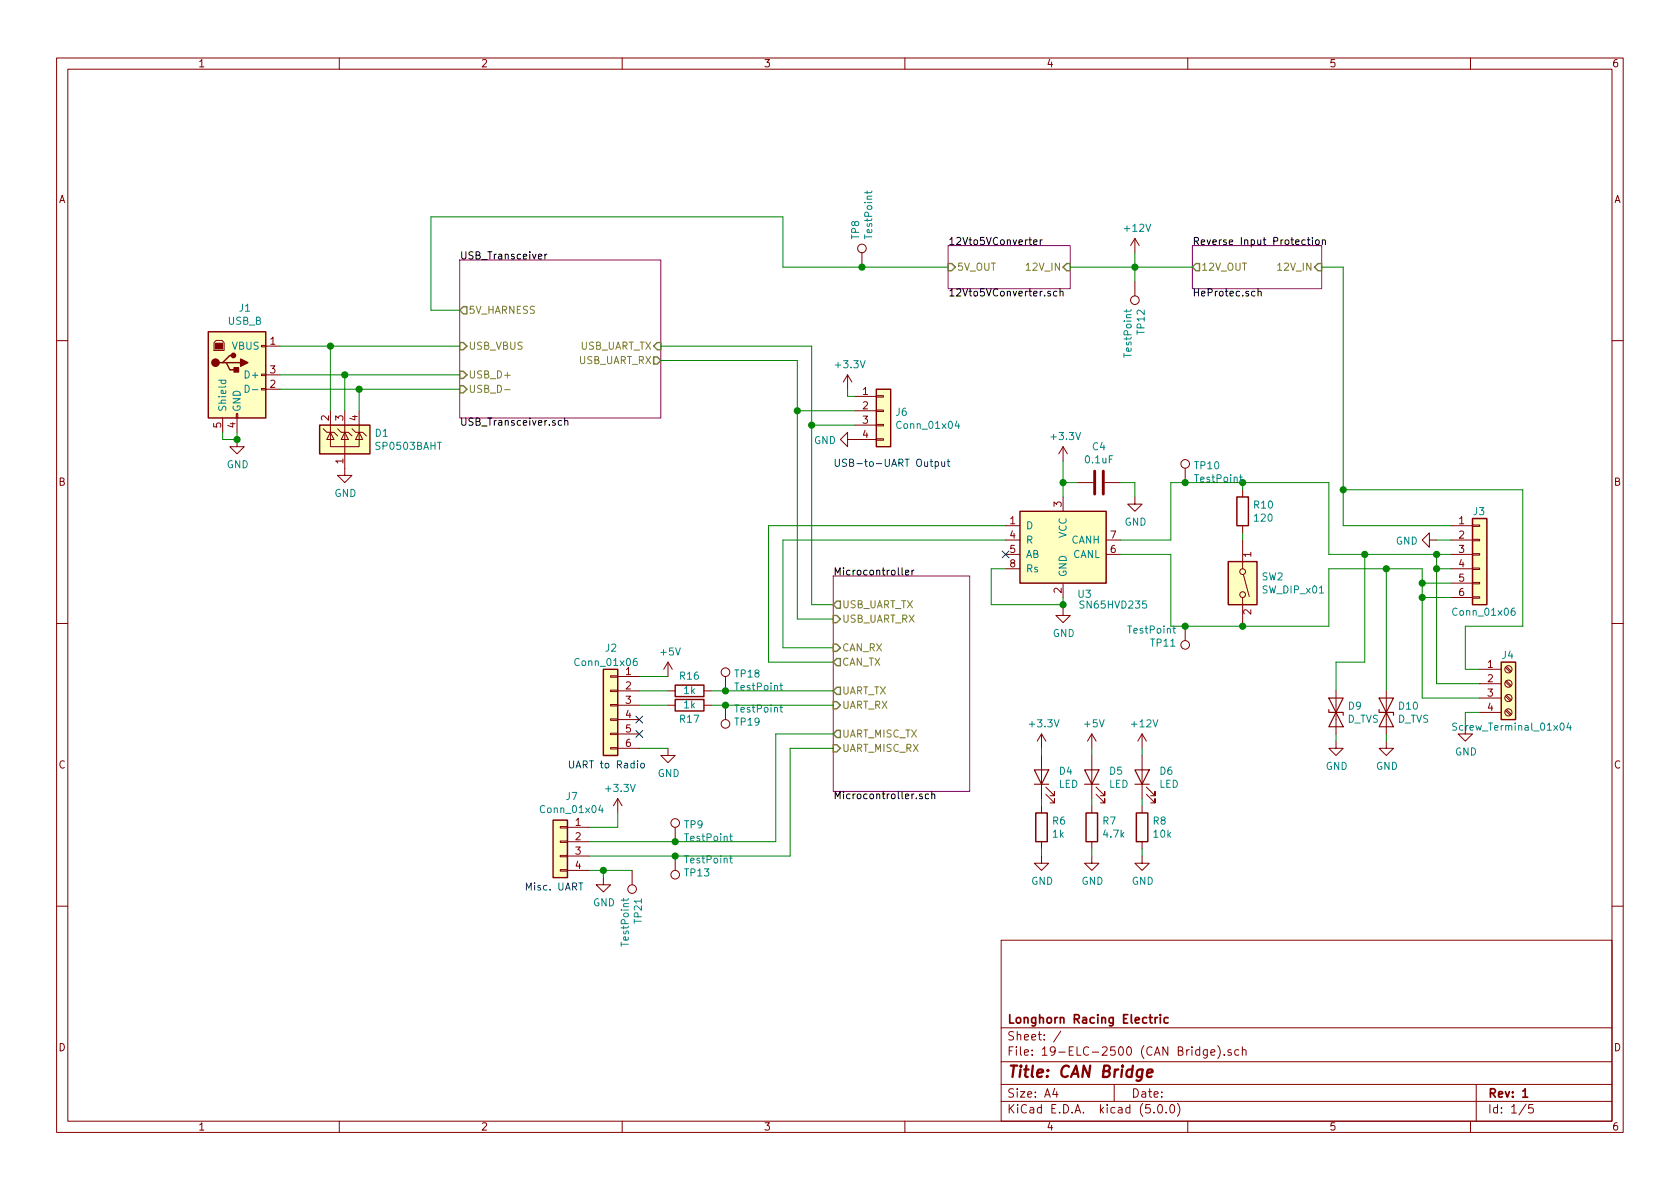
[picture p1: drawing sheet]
<svg xmlns="http://www.w3.org/2000/svg" width="297mm" height="210mm" viewBox="0 0 297 210" stroke-linecap="round" stroke-linejoin="round" font-family="sans-serif">
<g fill="none" stroke="#840000" stroke-width=".18">
<path d="M10 10.3h277v189.9h-277zM12 12.2h273v186.1h-273zM60 10.3v1.9M110 10.3v1.9M160 10.3v1.9M210 10.3v1.9M260 10.3v1.9M152.4 44.7v2.5M200.7 42.2v2.5M200.7 49.8v2.5M200.7 42.2l-.8 1.2M200.7 42.2l.7 1.2"/>
<path d="M10 60.2h2M38.2 60.2h1l.4 .4v1.4h-1.8v-1.4zM39.4 73.9v2.5M41.8 73.1h.2v.8h-.2zM41.9 77.7v1.3h1.3l-1.3 1.3-1.3-1.3h1.3M41.9 73.9v2.5M46.2 68.7h.8v.3h-.8zM46.2 66.2h.8v.2h-.8zM46.2 61.1h.8v.2h-.8zM47 61.2h2.5M47 68.8h2.5M47 66.3h2.5"/>
<path d="M57.1 75.8l.7 .6h1.3l.6 .7M58.4 76.4v2.6h5.1v-2.6M58.4 76.4l.7 1.3h-1.3zM58.4 72.6v3.8M59.7 75.8l.6 .6h1.3l.6 .7M61 76.4l.6 1.3h-1.3zM61 72.6v11.5h1.2l-1.2 1.2-1.3-1.2h1.3M62.2 75.8l.7 .6h1.2l.7 .7M63.5 76.4l.6 1.3h-1.2zM63.5 72.6v3.8M149.9 77.7v-1.3l-1.3 1.3 1.3 1.3v-1.3h5M149.9 66.3l-.8 1.3"/>
<path d="M149.9 66.3v2.5M149.9 66.3l.7 1.3M151.1 70.1h3.8M151.1 72.6h3.8M151.1 75.2h3.8M154.9 77.6h1.3v.2h-1.3zM154.9 75.1h1.3v.2h-1.3zM154.9 72.5h1.3v.3h-1.3zM154.9 70h1.3v.2h-1.3zM188 79v2.5M188 79l-.8 1.3M188 79l.7 1.3"/>
<path d="M285 60.2h2M177.8 93h2.5M177.8 95.5h2.5M177.8 98h2.5M188 87.9v2.5M190.5 85.3h2.8M195.3 85.3h2.8M195.6 95.5h2.5M195.6 98h2.5M200.7 87.9v1.2h1.2l-1.2 1.3-1.3-1.3h1.3M209.5 82.8v2.5M219.7 86.6v1.3"/>
<path d="M219.7 93v1.2M219.7 95.5v5.1M252.7 95.5v-1.3l-1.2 1.3 1.2 1.3v-1.3h1.3M256.5 93h3.8M256.5 95.5h3.8M256.5 98h3.8M260.3 97.9h1.3v.3h-1.3zM260.3 95.4h1.3v.2h-1.3zM260.3 92.8h1.3v.3h-1.3zM10 110.3h2M107.9 119.5h1.3v.3h-1.3zM109.2 119.6h3.8"/>
<path d="M118.1 117.1l-.8 1.3M118.1 117.1v2.5M118.1 117.1l.8 1.3M128.3 119.6v2.6M177.8 100.6h2.5M188 107.6v1.2h1.2l-1.2 1.3-1.3-1.3h1.3M188 103.1v2.6M209.5 110.7v2.6M219.7 105.7v5M219.8 101.6l1.1 3.9M256.5 100.6h3.8M256.5 103.1h3.8"/>
<path d="M256.5 105.7h3.8M260.3 105.5h1.3v.3h-1.3zM260.3 103h1.3v.2h-1.3zM260.3 100.5h1.3v.2h-1.3zM261.6 118.4h3.8M266.2 118l.8 .9M266.3 117.9l.9 .8M285 110.3h2M107.9 132.2h1.3v.3h-1.3zM107.9 129.7h1.3v.2h-1.3zM107.9 127.1h1.3v.3h-1.3zM107.9 124.6h1.3v.2h-1.3z"/>
<path d="M107.9 122h1.3v.3h-1.3zM109.2 122.2h3.8M109.2 124.7h3.8M109.2 127.2h3.8M109.2 129.8h3.8M109.2 132.3h3.8M118.1 132.3v1.3h1.3l-1.3 1.3-1.3-1.3h1.3M118.1 122.2h1.3M118.1 124.7h1.3M124.5 122.2h1.2M124.5 124.7h1.2M128.3 124.7v2.5"/>
<path d="M184.1 129.8l-.7 1.3M184.1 129.8v2.5M184.1 133.6v7.6M184.1 129.8l.8 1.3M184.9 139.2l1.5 1.5v-.8v.8h-.7M193 129.8l-.7 1.3M193 129.8v2.5M193 133.6v7.6M193 129.8l.8 1.3M193.8 139.2l1.5 1.5v-.8v.8h-.7M201.9 129.8l-.7 1.3M201.9 129.8v2.5"/>
<path d="M201.9 133.6v7.6M201.9 129.8l.8 1.3M202.7 139.2l1.5 1.5v-.8v.8h-.7M236.2 131.1v1.2h1.3l-1.3 1.3-1.3-1.3h1.3M236.2 122.2v7.6M245.1 131.1v1.2h1.3l-1.3 1.3-1.3-1.3h1.3M245.1 122.2v7.6M259.1 128.5v1.3h1.2l-1.2 1.3-1.3-1.3h1.3M261.6 120.9h3.8M261.6 123.4h3.8M261.6 126h3.8M266.2 125.6l.8 .9"/>
<path d="M266.2 123.1l.8 .8M266.2 120.6l.8 .8M266.3 125.5l.9 .8M266.3 122.9l.9 .9M266.3 120.4l.9 .8M99.1 153.8h1.2v.2h-1.2zM99.1 151.3h1.2v.2h-1.2zM99.1 148.7h1.2v.3h-1.2zM99.1 146.2h1.2v.2h-1.2zM100.3 146.3h3.8M100.3 148.8h3.8M100.3 151.4h3.8"/>
<path d="M100.3 153.9h3.8M106.7 155.2v1.3h1.2l-1.2 1.2-1.3-1.2h1.3M109.2 141.2l-.7 1.3M109.2 141.2v2.6M109.2 141.2l.8 1.3M111.8 153.9v2.6M119.4 146.3v2.5M119.4 151.4v2.5M184.1 151.4v1.2h1.3l-1.3 1.3-1.2-1.3h1.2M184.1 142.5v1.3M184.1 148.8v1.3M184.9 140.5l1.5 1.5v-.8v.8h-.7"/>
<path d="M193 151.4v1.2h1.3l-1.3 1.3-1.2-1.3h1.2M193 142.5v1.3M193 148.8v1.3M193.8 140.5l1.5 1.5v-.8v.8h-.7M201.9 151.4v1.2h1.3l-1.3 1.3-1.2-1.3h1.2M201.9 142.5v1.3M201.9 148.8v1.3M202.7 140.5l1.5 1.5v-.8v.8h-.7M10 160.2h2M177 166.3h108v32h-108zM285 160.2h2M60 198.3v1.9"/>
<path d="M110 198.3v1.9M160 198.3v1.9M177 194.8h108M177 191.8h108M177 187.8h108M177 181.8h108M186.5 192.5l-.4 1h1M186.8 193v1M187.6 182.3l-1.3 2M197 191.8v3M204 196.7v.1M204.8 195.5l.4-.2a.94 .94 0 0 1 0 1.5 .79 .79 0 0 1-.4-1.3z"/>
<path d="M206.2 196.7v.1M207 195.4l.3-.1a.94 .94 0 0 1 0 1.5 .82 .82 0 0 1-.3-1.4zM208.2 195.1a1.71 1.71 0 0 1 0 2.3M210 198.3v1.9M213.5 185.6v1.2l-.3 .3-.4-.1M213.5 185.7l-.5-.1-.2 .3v.6l.2 .1 .5-.1M214.1 186.1l.7-.1v-.3l-.5-.1-.2 .2 .1 .7h.6M215.3 184.9a1.71 1.71 0 0 1 0 2.3M216.5 186.5v.1M217.7 185.7a.37 .37 0 0 0-.6 .1l.1 .2 .5 .2 .1 .1-.3 .3-.4-.1M219 185.7l-.4-.1-.3 .3 .1 .6 .2 .1 .4-.1M219.7 185.7a.37 .37 0 0 1 .6 .1v.8"/>
<path d="M219.7 185.1v1.5M260 198.3v1.9M261 191.8v6.5M269.8 195.2l-1.2 2M271 195.3h-.7v.7l.2-.1 .5 .1 .1 .2-.1 .5-.2 .1-.5-.1"/>
<circle cx="152.4" cy="43.9" r=".76"/>
<circle cx="200.7" cy="53.1" r=".76"/>
<circle cx="209.5" cy="82" r=".76"/>
<circle cx="128.3" cy="118.9" r=".76"/>
<circle cx="209.5" cy="114" r=".76"/>
<circle cx="219.7" cy="101.1" r=".51"/>
<circle cx="219.7" cy="105.2" r=".51"/>
<circle cx="266.7" cy="118.4" r=".63"/>
<circle cx="128.3" cy="128" r=".76"/>
<circle cx="266.7" cy="126" r=".63"/>
<circle cx="266.7" cy="120.9" r=".63"/>
<circle cx="266.7" cy="123.4" r=".63"/>
<circle cx="111.8" cy="157.2" r=".76"/>
<circle cx="119.4" cy="154.7" r=".76"/>
<circle cx="119.4" cy="145.5" r=".76"/>
</g>
<path d="M204.2 179.9v1M204.7 179.9l-.3 .1-.2 .2M205.2 179.4v.2M205.2 179.9v1M206.5 180l-.4-.1-.3 .3 .1 .6 .2 .1 .4-.1M269.2 193l.5-.5v1.5M269.2 194h.9" fill="none" stroke="#840000" stroke-width=".3"/>
<path d="M202.8 189.8l1-.2-.1-.4h-.7l-.2 1 .2 .2 .6-.1" fill="none" stroke="#840000" stroke-width=".41"/>
<g fill="#ffffc2" stroke="#ffffc2" stroke-width=".18">
<path d="M260.3 91.7h2.6v15.2h-2.6z"/>
<path d="M180.3 90.4h15.3v12.7h-15.3z"/>
<path d="M217.2 99.3h5v7.6h-5z"/>
<path d="M265.4 117.1h2.6v10.1h-2.6z"/>
<path d="M97.8 145h2.5v10.2h-2.5z"/>
<path d="M36.8 58.7h10.2v15.2h-10.2z"/>
<path d="M56.5 75.2h8.9v5.1h-8.9z"/>
<path d="M154.9 68.8h2.6v10.2h-2.6z"/>
<path d="M106.7 118.4h2.5v15.2h-2.5z"/>
</g>
<g fill="none" stroke="#840000" stroke-width=".25">
<path d="M36.8 58.7h10.2v15.2h-10.2zM39.4 64.1h.6l.6 1.3h1.3M40 64.1h2.5M41.3 62.9h-.7l-1.2 1.2h-.7M56.5 75.2h8.9v5.1h-8.9zM154.9 68.8h2.6v10.2h-2.6zM180.3 90.4h15.3v12.7h-15.3zM217.2 99.3h5v7.6h-5zM218.7 87.9h2v5.1h-2zM260.3 91.7h2.6v15.2h-2.6zM106.7 118.4h2.5v15.2h-2.5zM265.4 117.1h2.6v10.1h-2.6z"/>
<path d="M119.4 121.2h5.1v2h-5.1zM119.4 123.7h5.1v2h-5.1zM97.8 145h2.5v10.2h-2.5zM183.1 143.8h2.1v5h-2.1zM192 143.8h2.1v5h-2.1zM200.9 143.8h2v5h-2z"/>
</g>
<g fill="none" stroke="#008484" stroke-width=".18">
<path d="M153.3 33.8v.5M154.2 33.8l-.2 .3h-1.1M199.2 54.7v.5M200 54.7l-.2 .3h-1.1M38.7 67.2h1.2M39.1 67.2v.4l.2 .2 .6-.1v-.5M43.4 68.1a.64 .64 0 0 1 .7 .7 .64 .64 0 0 1-.7 .6zM44.6 68.9h1M169.2 74.4l-.3 .9h.8M169.5 74.9v.9M219.2 84.4h.5M219.4 83.9v1.1l.3 .2"/>
<path d="M112.6 116.4l-.4 .1a.87 .87 0 0 0 0 1.2l.4-.1v-.6l-.4-.1-.2 .3M207.4 111.1h.4M207.5 110.7v1.1l.3 .2M267.8 107.5l-.4 .1a.87 .87 0 0 0 0 1.2l.4-.1v-.6l-.4-.1-.2 .3M137.9 121.2h.5M137.9 125.1h.5M138.1 120.8v1.1l.3 .1M138.1 124.7v1l.3 .2M257.6 127.9h-.5l-.2 .1v.4l.6 .2 .1 .3-.3 .2h-.5M277.3 127.8l-.3 .9h.8M277.6 128.3v.8M106.2 142.4l-.3 .9h.8"/>
<path d="M106.5 142.9v.8M110.3 158.9v.5M111.1 158.9l-.2 .3h-1.1M129 147.9h.5M129 151.8h.5M129.2 147.4v1.1l.3 .2M129.2 151.3v1.1l.3 .2"/>
</g>
<g fill="none" stroke="#008400" stroke-width=".18">
<path d="M167.6 47.2h-29.2v-8.9h-62.2v16.6h5.1M189.2 47.2h21.6M200.7 44.7v5.1M233.7 47.2h3.8v45.8h19M39.4 76.4v1.3h2.5v-1.3M49.5 61.2h31.8M49.5 66.3h31.8M49.5 68.8h31.8M58.4 61.2v11.4M61 66.3v6.3M63.5 68.8v3.8M116.8 61.2h26.7v45.7h3.8"/>
<path d="M116.8 63.7h24.2v45.8h6.3M141 72.6h10.1M143.5 75.2h7.6M149.9 68.8v1.3h1.2M177.8 95.5h-39.4v19h8.9M177.8 93h-41.9v24.1h11.4M188 81.5v6.4M188 85.3h2.5M198.1 98h8.9v12.7h27.9v-10.1h16.6v22.8h10.1M198.1 95.5h8.9v-10.2h27.9v12.7h21.6M198.1 85.3h2.6v2.6M219.7 85.3v1.3"/>
<path d="M219.7 94.2v1.3M237.5 86.6h31.7v24.1h-10.1v7.7h2.5M241.3 98v19.1h-5.1v5.1M254 98v22.9h7.6M254 95.5h2.5M113 119.6h5.1M177.8 100.6h-2.5v6.3h12.7M188 105.7v1.9M245.1 100.6v21.6M251.5 105.7h5M251.5 103.1h5M254 100.6h2.5"/>
<path d="M113 132.3h5.1M113 122.2h5.1M113 124.7h5.1M125.7 122.2h21.6M125.7 124.7h21.6M147.3 132.3h-7.6v19.1h-35.6M147.3 129.8h-10.1v19h-33.1M184.1 132.3v1.3M193 132.3v1.3M201.9 132.3v1.3M236.2 129.8v1.3M245.1 129.8v1.3"/>
<path d="M261.6 126h-2.5v2.5M104.1 153.9h7.7M106.7 153.9v1.3M109.2 143.8v2.5h-5.1M184.1 141.2v1.3M184.1 150.1v1.3M193 141.2v1.3M193 150.1v1.3M201.9 141.2v1.3M201.9 150.1v1.3"/>
</g>
<g fill="#008400" stroke="#008400" stroke-width=".25">
<circle cx="188" cy="106.9" r=".51"/>
<circle cx="251.5" cy="103.1" r=".51"/>
<circle cx="254" cy="98" r=".51"/>
<circle cx="219.7" cy="110.7" r=".51"/>
<circle cx="219.7" cy="85.3" r=".51"/>
<circle cx="188" cy="85.3" r=".51"/>
<circle cx="251.5" cy="105.7" r=".51"/>
<circle cx="254" cy="100.6" r=".51"/>
<circle cx="209.6" cy="85.3" r=".51"/>
<circle cx="241.3" cy="98" r=".51"/>
<circle cx="245.1" cy="100.6" r=".51"/>
<circle cx="209.6" cy="110.7" r=".51"/>
<circle cx="128.3" cy="122.2" r=".51"/>
<circle cx="128.3" cy="124.7" r=".51"/>
<circle cx="119.4" cy="148.8" r=".51"/>
<circle cx="119.4" cy="151.4" r=".51"/>
<circle cx="41.9" cy="77.7" r=".51"/>
<circle cx="58.4" cy="61.2" r=".51"/>
<circle cx="61" cy="66.3" r=".51"/>
<circle cx="63.5" cy="68.8" r=".51"/>
<circle cx="141" cy="72.6" r=".51"/>
<circle cx="143.5" cy="75.2" r=".51"/>
<circle cx="152.4" cy="47.2" r=".51"/>
<circle cx="200.7" cy="47.2" r=".51"/>
<circle cx="237.5" cy="86.6" r=".51"/>
<circle cx="106.7" cy="153.9" r=".51"/>
</g>
<path d="M193.5 83.3v4.1M195.1 83.3v4.1" fill="none" stroke="#840000" stroke-width=".51"/>
<path d="M177.2 97.4l1.2 1.2M178.4 97.4l-1.2 1.2M112.4 126.6l1.2 1.3M112.4 129.2l1.2 1.2M113.6 126.6l-1.2 1.3M113.6 129.2l-1.2 1.2" fill="none" stroke="#000084" stroke-width=".18"/>
<path d="M182.9 136.1h2.5l-1.3 2.6zM182.9 138.7h2.5M191.8 136.1h2.5l-1.3 2.6zM191.8 138.7h2.5M200.7 136.1h2.5l-1.3 2.6zM200.7 138.7h2.5M234.9 123.4h2.6l-1.3 2.6zM234.9 125.5v.5h2.6v.5M236.2 126l1.3 2.5h-2.6zM243.8 123.4h2.6l-1.3 2.6zM243.8 125.5v.5h2.6v.5M245.1 126l1.3 2.5h-2.6z" fill="none" stroke="#840000" stroke-width=".2"/>
<path d="M81.3 46h35.5v27.9h-35.5zM167.6 43.4h21.6v7.6h-21.6zM210.8 43.4h22.9v7.6h-22.9zM147.3 101.8h24.1v38.1h-24.1z" fill="none" stroke="#840084" stroke-width=".18"/>
<g fill="none" stroke="#000" stroke-width=".18">
<path d="M95.2 45.4l.6-.1-.1-.3h-.3l-.2 .1v.6h.5M96.3 45v.8M96.7 45l-.4 .2M182.8 42.8l.6-.1-.1-.2-.3-.1-.2 .2v.6h.5M183.9 42.4v.9M184.3 42.4l-.3 .1-.1 .1M186.9 51.6l-.4-.1-.2 .2 .1 .6h.5M187.4 51.6l.2-.1 .3 .1 .1 .7M187.4 51.1v1.2M222.4 51.6l.2-.1 .3 .1 .1 .7M222.4 51.1v1.2M231.1 42.4h.5"/>
<path d="M231.3 42v1.1l.3 .2M232.1 42v.1M232.1 42.4v.9M232.7 42.5l.3-.1 .2 .1-.1 .7-.3 .1-.2-.3zM233.8 42.5l.2-.1 .3 .1v.8M233.8 42.4v.9M99.3 74.4h-.4l-.2 .2 .1 .6h.5M99.8 74.5l.2-.1h.3l.1 .8M99.8 73.9v1.3M159.5 100.4v1.1l.2 .2M160.1 101.2l.6-.1-.1-.2-.3-.1-.2 .2v.6h.5M161.2 100.8v.9"/>
<path d="M161.6 100.8l-.4 .3M164.7 140v1.2M163 140.5l-.3-.1-.1 .2v.2l.4 .1v.3h-.4M164.2 140.5l-.4-.1-.2 .2 .1 .6h.5M164.7 140.5l.2-.1 .3 .1 .1 .7"/>
</g>
<g fill="none" stroke="#848400" stroke-width=".25">
<path d="M81.9 54.2h.6v1.3h-.6l-.6-.6zM167.6 46.6h.7l.6 .6-.6 .7h-.7zM188.6 46.6h.6v1.3h-.6l-.6-.7zM211.5 46.6h.6v1.3h-.6l-.7-.7zM233 46.6h.7v1.3h-.7l-.6-.7zM81.3 60.6h.6l.6 .6-.6 .6h-.6zM81.3 65.7h.6l.6 .6-.6 .6h-.6zM81.3 68.2h.6l.6 .6-.6 .7h-.6zM115.6 63.1h.6l.6 .6-.6 .7h-.6zM116.2 60.6h.6v1.2h-.6l-.6-.6zM147.3 108.8h.7l.6 .7-.6 .6h-.7zM147.3 113.9h.7l.6 .6-.6 .7h-.7z"/>
<path d="M148 106.3h.6v1.3h-.6l-.7-.7zM148 116.5h.6v1.2h-.6l-.7-.6zM147.3 124.1h.7l.6 .6-.6 .6h-.7zM147.3 131.7h.7l.6 .6-.6 .7h-.7zM148 121.5h.6v1.3h-.6l-.7-.6zM148 129.2h.6v1.2h-.6l-.7-.6z"/>
</g>
<path d="M164.4 81.6h.5M164.6 81.2v1.1l.3 .2M165.4 81.7l.3-.1 .2 .3-.1 .5h-.4M165.4 81.6v1.3M166.5 81.6v.8l.4 .1 .1-.2M167 81.6v.9M167.5 81.6h.4M167.6 81.2v1.1l.3 .2M112.7 134.5v.2M113.4 135h.3l.2 .2-.1 .6h-.3l-.2-.1zM102.3 156.1h.7" fill="none" stroke="#0000c2" stroke-width=".18"/>
<path d="M89.2 68.9h1" fill="none" stroke="#848400" stroke-width=".18"/>
<g fill="#840000" stroke="#840000" stroke-width=".25">
<path d="M41.4 65h.8v.8h-.8z"/>
<path d="M42.5 63.5l1.3 .6-1.3 .7z"/>
<circle cx="38.1" cy="64.1" r=".63"/>
<circle cx="41.3" cy="62.9" r=".38"/>
</g>
<path d="M38.1 60.7h1.3v1h-1.3z" fill="#840000" stroke="#840000" stroke-width=".18"/>
<text font-size="2.8" fill="#840000" x="178" y="190.5">Title: CAN Bridge</text>
<g font-size="2.1" fill="#840000">
<text x="178" y="184">Sheet: /</text>
<text x="178" y="181">Longhorn Racing Electric</text>
<text x="178" y="186.7">File: 19-ELC-2500 (CAN Bridge).sch</text>
<text x="178" y="196.9">KiCad E.D.A. kicad (5.0.0)</text>
<text x="178" y="194.1">Size: A4</text>
<text x="200" y="194.1">Date:</text>
<text x="263" y="194.1">Rev: 1</text>
<text x="263" y="196.9">Id: 1/5</text>
</g>
<g font-size="1.8" fill="#840000">
<text x="35" y="11.9">1</text>
<text x="85" y="11.9">2</text>
<text x="135" y="11.9">3</text>
<text x="185" y="11.9">4</text>
<text x="235" y="11.9">5</text>
<text x="285" y="11.9">6</text>
<text x="10.4" y="35.9">A</text>
<text x="285.4" y="35.9">A</text>
<text x="47.8" y="61">1</text>
<text x="47.8" y="68.6">2</text>
<text x="47.8" y="66">3</text>
<text x="152.6" y="69.8">1</text>
<text x="39.1" y="75.7" transform="rotate(-90 39.1 75.7)">5</text>
<text x="41.7" y="75.7" transform="rotate(-90 41.7 75.7)">4</text>
<text x="58.2" y="74.4" transform="rotate(-90 58.2 74.4)">2</text>
<text x="60.7" y="74.4" transform="rotate(-90 60.7 74.4)">3</text>
<text x="63.2" y="74.4" transform="rotate(-90 63.2 74.4)">4</text>
<text x="152.6" y="72.4">2</text>
<text x="152.6" y="74.9">3</text>
<text x="152.6" y="77.5">4</text>
<text x="60.7" y="82" transform="rotate(-90 60.7 82)">1</text>
<text x="10.4" y="85.9">B</text>
<text x="187.7" y="89.6" transform="rotate(-90 187.7 89.6)">3</text>
<text x="285.4" y="85.9">B</text>
<text x="178.6" y="92.7">1</text>
<text x="178.6" y="95.2">4</text>
<text x="196.4" y="95.2">7</text>
<text x="258" y="92.7">1</text>
<text x="258" y="95.2">2</text>
<text x="178.6" y="97.8">5</text>
<text x="178.6" y="100.3">8</text>
<text x="196.4" y="97.8">6</text>
<text x="221.2" y="98.5" transform="rotate(-90 221.2 98.5)">1</text>
<text x="258" y="97.8">3</text>
<text x="258" y="100.3">4</text>
<text x="187.7" y="104.9" transform="rotate(-90 187.7 104.9)">2</text>
<text x="258" y="102.9">5</text>
<text x="258" y="105.4">6</text>
<text x="221.2" y="108.7" transform="rotate(-90 221.2 108.7)">2</text>
<text x="110.6" y="119.4">1</text>
<text x="263" y="118.1">1</text>
<text x="110.6" y="121.9">2</text>
<text x="110.6" y="124.5">3</text>
<text x="263" y="120.6">2</text>
<text x="263" y="123.2">3</text>
<text x="263" y="125.7">4</text>
<text x="110.6" y="127">4</text>
<text x="110.6" y="129.5">5</text>
<text x="10.4" y="135.9">C</text>
<text x="110.6" y="132.1">6</text>
<text x="285.4" y="135.9">C</text>
<text x="101.8" y="146">1</text>
<text x="101.8" y="148.6">2</text>
<text x="101.8" y="151.1">3</text>
<text x="101.8" y="153.7">4</text>
<text x="10.4" y="185.9">D</text>
<text x="285.4" y="185.9">D</text>
<text x="35" y="199.9">1</text>
<text x="85" y="199.9">2</text>
<text x="135" y="199.9">3</text>
<text x="185" y="199.9">4</text>
<text x="235" y="199.9">5</text>
<text x="285" y="199.9">6</text>
</g>
<g font-size="1.8" fill="#008484">
<text x="199" y="41">+12V</text>
<text x="151.9" y="42.3" transform="rotate(-90 151.9 42.3)">TP8</text>
<text x="154.2" y="42" transform="rotate(-90 154.2 42)">TestPoint</text>
<text x="40.3" y="57.4">USB_B</text>
<text x="42.3" y="55.1">J1</text>
<text x="202.4" y="59" transform="rotate(-90 202.4 59)">TP12</text>
<text x="41.1" y="61.8">VBUS</text>
<text x="147.9" y="65.1">+3.3V</text>
<text x="200.1" y="63" transform="rotate(-90 200.1 63)">TestPoint</text>
<text x="43.7" y="66.9">D+</text>
<text x="40" y="72.9" transform="rotate(-90 40 72.9)">Shield</text>
<text x="42.5" y="72.9" transform="rotate(-90 42.5 72.9)">GND</text>
<text x="66.4" y="77.2">D1</text>
<text x="158.4" y="73.5">J6</text>
<text x="158.9" y="75.8">Conn_01x04</text>
<text x="186" y="77.8">+3.3V</text>
<text x="40.1" y="82.8">GND</text>
<text x="66.6" y="79.5">SP0503BAHT</text>
<text x="143.9" y="78.5">GND</text>
<text x="192" y="81.9">0.1uF</text>
<text x="193.2" y="79.6">C4</text>
<text x="211.3" y="83">TP10</text>
<text x="59.1" y="87.9">GND</text>
<text x="211.4" y="85.3">TestPoint</text>
<text x="221.8" y="89.9">R10</text>
<text x="181.4" y="93.6">D</text>
<text x="188.6" y="95.2" transform="rotate(-90 188.6 95.2)">VCC</text>
<text x="198.8" y="93">GND</text>
<text x="221.9" y="92.2">120</text>
<text x="260.6" y="91.1">J3</text>
<text x="181.4" y="96.1">R</text>
<text x="181.4" y="98.7">AB</text>
<text x="181.4" y="101.2">Rs</text>
<text x="189.5" y="96.1">CANH</text>
<text x="189.7" y="98.7">CANL</text>
<text x="246.8" y="96.3">GND</text>
<text x="188.6" y="102.1" transform="rotate(-90 188.6 102.1)">GND</text>
<text x="190.7" y="105.7">U3</text>
<text x="191.3" y="107.6">SN65HVD235</text>
<text x="223.1" y="102.6">SW2</text>
<text x="223.3" y="104.9">SW_DIP_x01</text>
<text x="186.1" y="112.6">GND</text>
<text x="199.6" y="112">TestPoint</text>
<text x="257.2" y="108.9">Conn_01x06</text>
<text x="102" y="117.8">Conn_01x06</text>
<text x="107.1" y="115.2">J2</text>
<text x="116.9" y="115.9">+5V</text>
<text x="130" y="119.8">TP18</text>
<text x="203.6" y="114.3">TP11</text>
<text x="265.6" y="116.5">J4</text>
<text x="120.3" y="120.2">R16</text>
<text x="121" y="122.7">1k</text>
<text x="121" y="125.3">1k</text>
<text x="130.1" y="122.1">TestPoint</text>
<text x="238.4" y="125.5">D9</text>
<text x="247.4" y="125.5">D10</text>
<text x="120.3" y="127.8">R17</text>
<text x="130" y="128.3">TP19</text>
<text x="130.1" y="126">TestPoint</text>
<text x="182.2" y="128.6">+3.3V</text>
<text x="191.8" y="128.6">+5V</text>
<text x="200.2" y="128.6">+12V</text>
<text x="238.2" y="127.8">D_TVS</text>
<text x="247.1" y="127.8">D_TVS</text>
<text x="257.6" y="129.2">Screw_Terminal_01x04</text>
<text x="116.3" y="137.4">GND</text>
<text x="187.3" y="137">D4</text>
<text x="196.2" y="137">D5</text>
<text x="205.1" y="137">D6</text>
<text x="234.4" y="136.1">GND</text>
<text x="243.3" y="136.1">GND</text>
<text x="257.3" y="133.6">GND</text>
<text x="95.9" y="143.8">Conn_01x04</text>
<text x="100.1" y="141.5">J7</text>
<text x="107.3" y="140">+3.3V</text>
<text x="187.2" y="139.3">LED</text>
<text x="196.1" y="139.3">LED</text>
<text x="205" y="139.3">LED</text>
<text x="121" y="146.5">TP9</text>
<text x="121.3" y="148.8">TestPoint</text>
<text x="186.1" y="145.8">R6</text>
<text x="186.2" y="148.1">1k</text>
<text x="195" y="145.8">R7</text>
<text x="195.2" y="148.1">4.7k</text>
<text x="203.9" y="145.8">R8</text>
<text x="204" y="148.1">10k</text>
<text x="121.1" y="155">TP13</text>
<text x="121.3" y="152.7">TestPoint</text>
<text x="104.9" y="160.3">GND</text>
<text x="182.3" y="156.5">GND</text>
<text x="191.2" y="156.5">GND</text>
<text x="200.1" y="156.5">GND</text>
<text x="111.2" y="167.1" transform="rotate(-90 111.2 167.1)">TestPoint</text>
<text x="113.5" y="163.2" transform="rotate(-90 113.5 163.2)">TP21</text>
</g>
<g font-size="1.8">
<text x="81.3" y="45.9">USB_Transceiver</text>
<text x="167.6" y="43.3">12Vto5VConverter</text>
<text x="210.8" y="43.3">Reverse Input Protection</text>
<text x="167.6" y="52.4">12Vto5VConverter.sch</text>
<text x="210.8" y="52.4">HeProtec.sch</text>
<text x="81.3" y="75.3">USB_Transceiver.sch</text>
<text x="147.3" y="101.7">Microcontroller</text>
<text x="147.3" y="141.3">Microcontroller.sch</text>
</g>
<g font-size="1.8" fill="#848400">
<text x="169.2" y="47.9">5V_OUT</text>
<text x="181.8" y="47.9">12V_IN</text>
<text x="212.3" y="47.9">12V_OUT</text>
<text x="226.3" y="47.9">12V_IN</text>
<text x="82.8" y="55.5">5V_HARNESS</text>
<text x="82.8" y="61.8">USB_VBUS</text>
<text x="102.2" y="64.4">USB_UART_RX</text>
<text x="102.4" y="61.8">USB_UART_TX</text>
<text x="82.8" y="66.9">USB_D+</text>
<text x="82.8" y="69.5">USB_D-</text>
<text x="148.8" y="107.6">USB_UART_TX</text>
<text x="148.8" y="110.1">USB_UART_RX</text>
<text x="148.8" y="115.2">CAN_RX</text>
<text x="148.8" y="117.7">CAN_TX</text>
<text x="148.8" y="125.3">UART_RX</text>
<text x="148.8" y="122.8">UART_TX</text>
<text x="148.8" y="130.4">UART_MISC_TX</text>
<text x="148.8" y="133">UART_MISC_RX</text>
</g>
<g font-size="1.8" fill="#0000c2">
<text x="147.3" y="82.5">USB-to-UART Output</text>
<text x="100.3" y="135.9">UART to Radio</text>
<text x="92.7" y="157.5">Misc. UART</text>
</g>
</svg>
